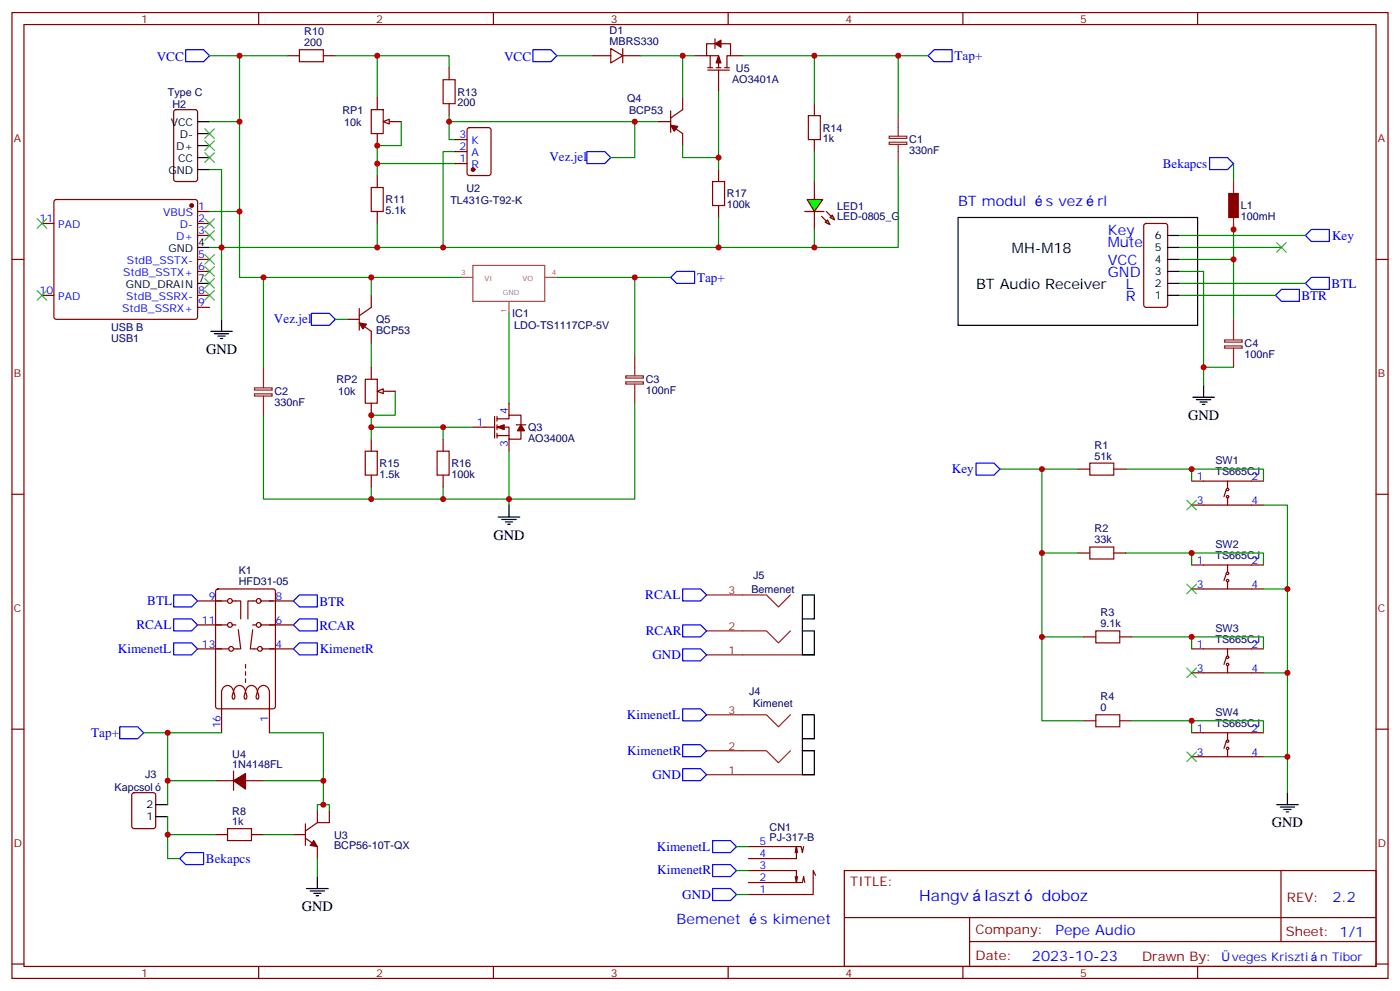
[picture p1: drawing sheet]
<svg xmlns="http://www.w3.org/2000/svg" width="412mm" height="292mm" viewBox="0 0 412 292" stroke-linecap="round" stroke-linejoin="round" font-family="sans-serif">
<g fill="none" stroke="#870000" stroke-width=".35">
<path d="M3.5 3.7h405.4v284.3h-405.4zM7.1 7.2h398.2v277.3h-398.2zM76.2 3.7v3.5M145.3 3.7v3.5M214.5 3.7v3.5M283.6 3.7v3.5M352.8 3.7v3.5M51.4 32.5l.5-.2h5.6l.7 .4v20l-.5 .7h-5.8l-.7-.4v-20zM16.1 58.9l.5-.2h40.9l.5 .2 .2 .5v33.9l-.2 .5-.5 .2h-40.9l-.5-.2-.2-.5v-33.9zM239.9 53.4v5.3M3.5 76.4h3.6M12.3 65.8h3.6"/>
<path d="M58.2 76.4h3.5M58.2 62.3h3.5M58.2 65.8h3.5M58.2 69.3h3.5M58.2 79.9h3.5M239.9 62.3v5.3M337.1 66l.5-.2h5.7l.6 .4 .1 23.6-.5 .6-5.9 .1-.6-.5-.1-23.5zM405.3 76.4h3.6M12.3 87h3.6M58.2 87h3.5M58.2 90.5h3.5M317.5 138.1h3.5"/>
<path d="M328.1 138.1h3.5M3.5 145.5h3.6M351 141.6h21.2M351 148.7h21.2M361.2 144.1l-.7 2.1M361.6 146.6v2.1M361.6 141.6v2.2M405.3 145.5h3.6M58.2 176.9h8.8M63.7 173.6l.5-.2h16.2l.7 .4v34.2l-.4 .6-16.5 .1-.6-.5-.1-34.1zM68.4 176.9h2.5v5.3M75.5 176.9h-2.5v5.3"/>
<path d="M76.9 176.9h9.5M317.5 162.8h3.5M328.1 162.8h3.5M351 166.3h21.2M351 173.4h21.2M361.2 168.8l-.7 2.1M361.6 171.3v2.1M361.6 166.3v2.2M58.2 191h9.2M58.2 184h8.8M68.4 184h1.1M70.2 185.4l.7 5.6h-2.1"/>
<path d="M72.3 195.6v1.1M72.3 197.7v1.1M72.3 199.8v1.1M74.4 185.4l-.7 5.6h2.1M74.4 184h1.1M76.9 184h9.5M77.3 191h9.1M319.3 187.5h3.5M329.8 187.5h3.6M351 191h21.2M351 198.1h21.2M361.2 193.5l-.7 2.1"/>
<path d="M361.6 196v2.1M361.6 191v2.1M3.5 214.7h3.6M68.8 203.9a1.78 1.78 0 0 0-1.7-2.1 1.78 1.78 0 0 0-1.8 1.9v12M68.8 203.7a1.5 1.5 0 0 1 0 2.1h-.2a1.85 1.85 0 0 1 .2-2.1zM68.8 203.7a1.77 1.77 0 0 1 1.8-1.9 1.77 1.77 0 0 1 1.7 2M72.3 203.7a1.5 1.5 0 0 1 0 2.1h-.2a1.85 1.85 0 0 1 .2-2.1zM72.3 203.7a1.77 1.77 0 0 1 1.8-1.9 1.77 1.77 0 0 1 1.7 2M75.8 203.7a1.77 1.77 0 0 1 1.8-1.9 1.77 1.77 0 0 1 1.8 1.9v12M75.8 203.7a1.5 1.5 0 0 1 0 2.1h-.2a1.85 1.85 0 0 1 .2-2.1zM319.3 212.2h3.5M329.8 212.2h3.6"/>
<path d="M351 215.7h21.2M361.2 218.2l-.7 2.1M361.6 215.7v2.1M405.3 214.7h3.6M39 233.6l.5-.2h5.7l.6 .4 .1 9.4-.5 .7h-5.9l-.6-.4-.1-9.4zM63.5 229.8h5.3M68.8 227v5.7M72.3 229.8h5.3M93.5 238.7v3.5M97 238.7v3.5h-3.5l-3.5 2.5M351 222.8h21.2M361.6 220.7v2.1"/>
<path d="M63.5 245.7h3.5M74.1 245.7h3.5M86.4 245.7h3.6M90 242.5v6.4M90 246.8l3.5 2.4v3.6M220.5 259.8h15.9l.3-1.7 .4 1.7M220.5 256.3h14.1v3.5l.3-1.7M220.5 249.2h15.5l.4 1.8 .3-1.8M234.2 251l.4-1.8v3.6h-14.1M234.2 258.1l.4 1.7M234.6 249.2l.3 1.8M240.2 257.7l-.7-1.4v7h-19"/>
<path d="M248.7 256.3h156.6v28.2h-156.6zM377.3 256.3v20.9M248.7 270.1h156.5M285.6 277.2h119.6M285.6 270.1v14.2M3.5 283.8h3.6M76.2 284.5v3.5M145.3 284.5v3.5M214.5 284.5v3.5M283.6 284.5v3.5M352.8 284.5v3.5M405.3 283.8h3.6"/>
<circle cx="361.6" cy="144.1" r=".35"/>
<circle cx="361.6" cy="146.2" r=".35"/>
<circle cx="67.7" cy="176.9" r=".71"/>
<circle cx="76.2" cy="176.9" r=".71"/>
<circle cx="361.6" cy="168.8" r=".35"/>
<circle cx="361.6" cy="170.9" r=".35"/>
<circle cx="67.7" cy="184" r=".71"/>
<circle cx="68.1" cy="191" r=".71"/>
<circle cx="76.2" cy="184" r=".71"/>
<circle cx="76.6" cy="191" r=".71"/>
<circle cx="361.6" cy="195.6" r=".35"/>
<circle cx="361.6" cy="193.5" r=".35"/>
<circle cx="361.6" cy="218.2" r=".35"/>
<circle cx="361.6" cy="220.3" r=".35"/>
</g>
<g fill="none" stroke="#000" stroke-width=".35">
<path d="M58.2 35.8h3.5M58.2 39.3h3.5M58.2 42.9h3.5M58.2 46.4h3.5M58.2 49.9h3.5M58.2 72.8h3.5M282.2 64h70.6v31.8h-70.6zM344 79.9h3.5M344 76.4h3.5M344 72.8h3.5M344 69.3h3.5M58.2 83.4h3.5"/>
<path d="M62.1 97.5h6.3M63.1 98.2h4.3M64.2 99h2.1M64.9 99.7h.7M65.3 94v3.5M344 87h3.5M344 83.4h3.5M351.4 116.9h6.3M352.4 117.7h4.3M353.5 118.4h2.1M354.2 119.1h.7M354.5 113.4v3.5"/>
<path d="M236.4 175.2h3.5v7h-3.5zM236.4 185.7h3.5v7.1h-3.5zM236.4 182.2v3.5M236.4 210.4h3.5v7.1h-3.5zM236.4 217.5v3.5M45.9 236.9h3.5M236.4 221h3.5v7.1h-3.5zM376.1 236.9h6.3M377.1 237.6h4.3M378.2 238.3h2.1M378.9 239h.7M379.2 233.4v3.5"/>
<path d="M45.9 240.4h3.5M93.5 258.1v3.5M90.3 261.6h6.4M91.4 262.3h4.2M92.4 263h2.1M93.1 263.7h.7"/>
</g>
<g fill="none" stroke="#008700" stroke-width=".35">
<path d="M61.7 16.4h8.9v19.4M61.7 35.8h8.9v26.5h-8.9M61.7 49.9h3.6v22.9h-3.6M363.4 48.2v5.2M347.5 79.9h7v33.5M347.5 72.8h30M347.5 69.3h37M363.4 65.8v10.6h-15.9M363.4 76.4v17.6M347.5 83.4h37M347.5 87h28.2M354.5 108.1h8.9"/>
<path d="M294.6 138.1h22.9M306.9 138.1v24.7h10.6M331.6 138.1h40.6v3.5M351 138.1v3.5M372.2 148.7h7v84.7M306.9 162.8v24.7h12.4M331.6 162.8h40.6v3.5M351 162.8v3.5M372.2 173.4h7M306.9 187.5v24.7h12.4M333.4 187.5h38.8v3.5M351 187.5v3.5"/>
<path d="M372.2 198.1h7M42.3 215.7h23M49.4 215.7v21.2M79.4 215.7h15.8v21.2M333.4 212.2h38.8v3.5M351 212.2v3.5M49.4 229.8h14.1M77.6 229.8h17.6M93.5 238.7v-1.8h3.5v1.8M372.2 222.8h7M49.4 240.4v5.3h14.1M77.6 245.7h8.8"/>
<path d="M93.5 252.8v5.3M217 256.3h3.5M217 249.2h3.5M217 263.3h3.5"/>
</g>
<g fill="none" stroke="#3c3" stroke-width=".35">
<path d="M60.3 37.9l2.8 2.8M63.1 37.9l-2.8 2.8M60.3 41.5l2.8 2.8M60.3 45l2.8 2.8M63.1 41.5l-2.8 2.8M63.1 45l-2.8 2.8M10.9 64.4l2.9 2.8M13.8 64.4l-2.9 2.8M60.3 75l2.8 2.8M60.3 78.5l2.8 2.8M60.3 67.9l2.8 2.8M60.3 64.4l2.8 2.8"/>
<path d="M63.1 75l-2.8 2.8M63.1 78.5l-2.8 2.8M63.1 67.9l-2.8 2.8M63.1 64.4l-2.8 2.8M376.1 71.4l2.8 2.9M378.9 71.4l-2.8 2.9M10.9 85.5l2.9 2.9M13.8 85.5l-2.9 2.9M60.3 85.5l2.8 2.9M60.3 82l2.8 2.8M63.1 85.5l-2.8 2.9M63.1 82l-2.8 2.8"/>
<path d="M349.6 147.3l2.8 2.8M352.4 147.3l-2.8 2.8M349.6 172l2.8 2.8M352.4 172l-2.8 2.8M349.6 196.7l2.8 2.8M352.4 196.7l-2.8 2.8M349.6 221.4l2.8 2.8M352.4 221.4l-2.8 2.8"/>
</g>
<g fill="none" stroke="#00f" stroke-width=".35">
<path d="M54.7 14.6h5.3l1.7 1.8-1.7 1.8h-5.3zM275.2 14.6h5.3v3.6h-5.3l-1.8-1.8zM356.3 46.4h5.3l1.8 1.8-1.8 1.7h-5.3zM384.5 69.3l1.8-1.7h5.3v3.5h-5.3zM375.7 87l1.8-1.8h5.3v3.5h-5.3zM384.5 83.4l1.8-1.7h5.3v3.5h-5.3zM287.5 136.3h5.3l1.8 1.8-1.8 1.8h-5.3zM51.2 175.2h5.2l1.8 1.7-1.8 1.8h-5.2zM86.4 176.9l1.8-1.7h5.3v3.5h-5.3zM201.1 173.4h5.3l1.7 1.8-1.7 1.7h-5.3zM51.2 189.3h5.2l1.8 1.7-1.8 1.8h-5.2zM51.2 182.2h5.2l1.8 1.8-1.8 1.7h-5.2z"/>
<path d="M86.4 191l1.8-1.7h5.3v3.5h-5.3zM86.4 184l1.8-1.8h5.3v3.5h-5.3zM201.1 191h5.3l1.7 1.8-1.7 1.8h-5.3zM201.1 184h5.3l1.7 1.7-1.7 1.8h-5.3zM35.3 214h5.3l1.7 1.7-1.7 1.8h-5.3zM201.1 219.3h5.3l1.7 1.7-1.7 1.8h-5.3zM201.1 208.7h5.3l1.7 1.7-1.7 1.8h-5.3zM201.1 226.3h5.3l1.7 1.8-1.7 1.7h-5.3zM209.9 247.5h5.3l1.8 1.7-1.8 1.8h-5.3zM209.9 254.5h5.3l1.8 1.8-1.8 1.8h-5.3zM209.9 261.6h5.3l1.8 1.7-1.8 1.8h-5.3z"/>
</g>
<path d="M321 136.3h7.1v3.6h-7.1zM321 161h7.1v3.6h-7.1zM322.8 185.7h7v3.6h-7zM322.8 210.4h7v3.6h-7zM67 243.9h7.1v3.6h-7.1z" fill="none" stroke="#a10000" stroke-width=".35"/>
<g fill="#870000" stroke="#870000" stroke-width=".35">
<path d="M92.4 247.5l1.1 1.7-2.1-.3z"/>
<path d="M68.8 229.8l3.5-2.1v4.6z"/>
<circle cx="56.4" cy="60.5" r=".53"/>
</g>
<g fill="none" stroke="#8c2424" stroke-width=".35">
<path d="M363.4 53.4v3.6M363.4 64v3.6M363.4 94v6M75 114.2h5.2v.6h-5.2zM75 116h5.2v.6h-5.2zM77.6 108.1v6M77.6 116.6v5.6M184.3 110.7h5.2v.6h-5.2zM184.3 112.4h5.2v.7h-5.2zM187 104.6v6M187 113.1v5.6M360.7 100.1h5.2v.6h-5.2z"/>
<path d="M360.7 101.8h5.2v.7h-5.2zM363.4 102.5v5.6M208.1 175.2h17.7l3.5 3.5 3.5-3.5M208.1 185.7h17.7l3.5 3.6 3.5-3.6M208.1 192.8h31.8M208.1 210.4h17.7l3.5 3.6 3.5-3.6M208.1 221h17.7l3.5 3.5 3.5-3.5M208.1 228.1h31.8"/>
</g>
<path d="M361.9 57h2.9v7h-2.9z" fill="#a10000" stroke="#a10000" stroke-width=".35"/>
<path d="M139.3 78.1h21.2v10.6h-21.2zM135.8 81.7h3.5M149.9 88.8v3.5M160.6 81.7h3.4" fill="none" stroke="#a64a4a" stroke-width=".35"/>
<g fill="#0f0" stroke="#870000" stroke-width=".35">
<path d="M243.8 64.7l.7 1.4-1.4-.7z"/>
<path d="M244.5 64l.7-.7 .7 1.4z"/>
</g>
<g fill="#870000" stroke="#870000" stroke-width=".35">
<path d="M242 63.7l1.4 1.4z"/>
<path d="M243.4 62.3l1.4 1.4z"/>
</g>
<path d="M237.1 62.3h5.6z" fill="#f00" stroke="#870000" stroke-width=".35"/>
<path d="M237.8 58.7h4.6l-2.5 3.6z" fill="#0f0" stroke="#870000" stroke-width=".35"/>
<path d="M157 14.6h5.3l1.7 1.8-1.7 1.8h-5.3zM172.9 44.6h5.3l1.7 1.8-1.7 1.8h-5.3zM91.7 92.3h5.3l1.8 1.7-1.8 1.8h-5.3zM197.6 81.7l1.7-1.8h5.3v3.5h-5.3zM52.9 252.8l1.8-1.8h5.3v3.5h-5.3z" fill="none" stroke="#00f" stroke-width=".35"/>
<g fill="none" stroke="#008700" stroke-width=".35">
<path d="M70.6 16.4h14.1M98.8 16.4h12.3v12.4M111.1 16.4h21.2v3.5M164 16.4h10.6M188.7 16.4h15.9M201.1 16.4v12.4M218.7 16.4h54.7M239.9 16.4v14.1M264.6 16.4v17.6M118.2 35.8v7.1h-7.1v5.3h23M132.3 34v7.1h1.8M132.3 35.8h61.7"/>
<path d="M187 35.8v10.6h-7.1M211.7 27v22.9M111.1 48.2v3.5M134.1 44.6h-3.6v28.2h-19.4M201.1 42.9v3.5h10.6M239.9 44.6v8.8M264.6 48.2v24.6h-134.1M70.6 62.3v19.4h65.2M111.1 65.8v7h-45.8v21.2M211.7 64v8.8M239.9 67.6v5.2M77.6 81.7v26.4"/>
<path d="M98.8 94h3.5M109.4 81.7v5.3M149.9 92.3v26.4M164 81.7h23v22.9M187 81.7h10.6M109.4 101.1v7M187 118.7v28.2h-77.6v-3.5M77.6 122.2v24.7h31.8M130.5 125.8v3.5M149.9 132.8v15.9M130.5 143.4v3.5M49.4 245.7v7.1h3.5"/>
</g>
<path d="M264.6 34v6M261.9 40.1h5.2v.6h-5.2zM261.9 41.9h5.2v.6h-5.2zM264.6 42.5v5.7" fill="none" stroke="#8c2424" stroke-width=".35"/>
<g fill="none" stroke="#870000" stroke-width=".35">
<path d="M84.7 16.4h3.5M95.2 16.4h3.6M132.3 19.9v3.6M174.6 16.4h5.3M179.9 14.3l3.5 2.1-3.5 2.1zM183.4 16.4h5.3M183.4 14.3v4.2M204.6 16.4h3.5M208.5 19.9h1.4M209.2 16.4v3.5M210.6 11.5v2.8M211 19.9h1.4"/>
<path d="M211.7 12.9h-3.6v3.5h3.6v3.5M212.4 12.9h2.8v3.5h-1.1v3.5M213.4 19.9h1.4M215.2 16.4h3.5M109.4 32.3h3.5v7h-3.5zM111.1 28.8v3.5M111.1 39.3v3.6M114.7 35.8h3.5M132.3 30.5v3.5M137.8 37.8l.5-.2h5.6l.7 .4v13l-.4 .6-5.9 .1-.7-.5v-12.9zM194 35.8h3.6M197.6 36.9l3.5 2.4v3.6"/>
<path d="M197.6 32.6v6.4M201.1 28.8v3.5l-3.5 2.4M208.5 20.6h6.3M211.7 20.6v6.4M239.9 30.5v3.5M111.1 51.7v3.5M134.1 48.2h3.5M134.1 44.6h3.5M134.1 41.1h3.5M211.7 49.9v3.5M239.9 41.1v3.5M111.1 62.3v3.5"/>
<path d="M211.7 60.5v3.5M102.3 94h3.5M105.8 95.1l3.6 2.4v3.6M105.8 90.8v6.4M109.4 87v3.5l-3.6 2.5M149.9 118.7v3.5M109.4 129.3v3.5M109.4 139.9v3.5M130.5 129.3v3.5M130.5 139.9v3.5M139.3 125.8h6.4M145.7 122.6v6.3"/>
<path d="M146.4 123.3h3.5v-1.1h3.6v2.9M146.4 125.8h3.5v3.5h3.6v-2.5M146.4 128.2h3.5M146.4 122.6v1.4M146.4 125.1v1.4M146.4 127.5v1.4M149.9 129.3v3.5M152 125.1h2.9"/>
</g>
<g fill="#870000" stroke="#870000" stroke-width=".35">
<path d="M146.4 125.8l2.1-.7v1.4z"/>
<path d="M153.5 125.1l1 1.7h-2.1z"/>
<path d="M210.6 12.9l1.8-1.1v2.1z"/>
<path d="M211.7 16.4l.7 2.1h-1.4z"/>
<path d="M197.6 36.9l2.1 .3-1.1 1.4z"/>
<path d="M105.8 95.1l2.1 .3-1 1.4z"/>
<circle cx="139.3" cy="49.9" r=".53"/>
</g>
<path d="M88.2 14.6h7v3.6h-7zM130.5 23.5h3.6v7h-3.6zM238.1 34h3.6v7.1h-3.6zM109.4 55.2h3.5v7.1h-3.5zM209.9 53.4h3.5v7.1h-3.5zM107.6 132.8h3.5v7.1h-3.5zM128.8 132.8h3.5v7.1h-3.5z" fill="none" stroke="#a10000" stroke-width=".35"/>
<path d="M146.8 152.2h6.3M147.8 152.9h4.2M148.9 153.6h2.1M149.6 154.3h.7M149.9 148.7v3.5" fill="none" stroke="#000" stroke-width=".35"/>
<path d="M112.9 35.8l1.8-.7v1.4z" fill="#f0f0f0" stroke="#870000" stroke-width=".35"/>
<path d="M116.4 115.2v7h-7v3.6h29.9M109.4 125.8v3.5" fill="none" stroke="#008700" stroke-width=".35"/>
<path d="M107.6 111.7h3.5v7h-3.5zM109.4 108.1v3.6M109.4 118.7v3.5M112.9 115.2h3.5" fill="none" stroke="#870000" stroke-width=".35"/>
<path d="M111.1 115.2l1.8-.7v1.4z" fill="#f0f0f0" stroke="#870000" stroke-width=".35"/>
<g fill="#c00">
<circle cx="363.4" cy="76.4" r=".88"/>
<circle cx="306.9" cy="138.1" r=".88"/>
<circle cx="306.9" cy="162.8" r=".88"/>
<circle cx="306.9" cy="187.5" r=".88"/>
<circle cx="351" cy="138.1" r=".88"/>
<circle cx="351" cy="162.8" r=".88"/>
<circle cx="351" cy="187.5" r=".88"/>
<circle cx="351" cy="212.2" r=".88"/>
<circle cx="379.2" cy="173.4" r=".88"/>
<circle cx="379.2" cy="198.1" r=".88"/>
<circle cx="379.2" cy="222.8" r=".88"/>
<circle cx="354.5" cy="108.1" r=".88"/>
<circle cx="95.3" cy="236.9" r=".88"/>
<circle cx="49.4" cy="215.7" r=".88"/>
<circle cx="49.4" cy="229.8" r=".88"/>
<circle cx="95.3" cy="229.8" r=".88"/>
<circle cx="49.4" cy="245.7" r=".88"/>
<circle cx="70.6" cy="35.8" r=".88"/>
<circle cx="65.3" cy="72.8" r=".88"/>
<circle cx="70.6" cy="16.4" r=".88"/>
<circle cx="111.1" cy="72.8" r=".88"/>
<circle cx="111.1" cy="16.4" r=".88"/>
<circle cx="111.1" cy="48.2" r=".88"/>
<circle cx="132.3" cy="35.8" r=".88"/>
<circle cx="149.9" cy="146.9" r=".88"/>
<circle cx="109.4" cy="146.9" r=".88"/>
<circle cx="130.5" cy="146.9" r=".88"/>
<circle cx="187" cy="81.7" r=".88"/>
<circle cx="211.7" cy="46.4" r=".88"/>
<circle cx="187" cy="35.8" r=".88"/>
<circle cx="130.5" cy="72.8" r=".88"/>
<circle cx="239.9" cy="16.4" r=".88"/>
<circle cx="239.9" cy="72.8" r=".88"/>
<circle cx="211.7" cy="72.8" r=".88"/>
<circle cx="264.6" cy="16.4" r=".88"/>
<circle cx="201.1" cy="16.4" r=".88"/>
<circle cx="70.6" cy="62.3" r=".88"/>
<circle cx="109.4" cy="81.7" r=".88"/>
<circle cx="77.6" cy="81.7" r=".88"/>
<circle cx="363.4" cy="67.6" r=".88"/>
<circle cx="111.1" cy="42.9" r=".88"/>
<circle cx="130.5" cy="125.8" r=".88"/>
<circle cx="109.4" cy="125.8" r=".88"/>
<circle cx="109.4" cy="122.2" r=".88"/>
</g>
<g font-size="4.6" fill="#00f">
<text x="270.8" y="265.3">Hangv</text>
<text x="290" y="265.3">laszt</text>
<text x="306.9" y="265.3">doboz</text>
</g>
<g font-size="4.2" fill="#00f">
<text x="282.2" y="60.5">BT modul</text>
<text x="308.1" y="60.5">s vez</text>
<text x="323.3" y="60.5">rl</text>
<text x="326.3" y="69.3">Key</text>
<text x="326.3" y="72.8">Mute</text>
<text x="326.3" y="78.1">VCC</text>
<text x="326.3" y="81.7">GND</text>
<text x="331.6" y="85.2">L</text>
<text x="331.6" y="88.7">R</text>
<text x="392.5" y="265.6">2.2</text>
<text x="199.3" y="272.2">Bemenet</text>
<text x="224" y="272.2">s kimenet</text>
<text x="310.9" y="275.1">Pepe Audio</text>
<text x="304" y="282.9">2023-10-23</text>
</g>
<g font-size="4.2">
<text x="298.1" y="74.6">MH-M18</text>
<text x="287.5" y="85.2">BT Audio Receiver</text>
<text x="60.7" y="104.2">GND</text>
<text x="350" y="123.6">GND</text>
<text x="145.4" y="158.9">GND</text>
<text x="374.7" y="243.6">GND</text>
<text x="88.9" y="268.3">GND</text>
</g>
<g font-size="3.9" fill="#00f">
<text x="46.2" y="17.8">VCC</text>
<text x="148.5" y="17.8">VCC</text>
<text x="281.2" y="17.7">Tap+</text>
<text x="161.8" y="47.5">Vez.jel</text>
<text x="342.5" y="49.4">Bekapcs</text>
<text x="392.4" y="70.6">Key</text>
<text x="205.3" y="83">Tap+</text>
<text x="383.4" y="88.3">BTR</text>
<text x="392.2" y="84.8">BTL</text>
<text x="80.7" y="95.1">Vez.jel</text>
<text x="280.4" y="139.3">Key</text>
<text x="43.4" y="178">BTL</text>
<text x="94.1" y="178.3">BTR</text>
<text x="190.1" y="176.4">RCAL</text>
<text x="40.2" y="185.2">RCAL</text>
<text x="94.1" y="185.3">RCAR</text>
<text x="190.2" y="186.9">RCAR</text>
<text x="34.7" y="192.2">KimenetL</text>
<text x="94.2" y="192.3">KimenetR</text>
<text x="192.2" y="194.1">GND</text>
<text x="184.7" y="211.6">KimenetL</text>
<text x="26.9" y="216.9">Tap+</text>
<text x="184.8" y="222.2">KimenetR</text>
<text x="192.2" y="229.4">GND</text>
<text x="193.5" y="250.4">KimenetL</text>
<text x="60.7" y="254.1">Bekapcs</text>
<text x="193.6" y="257.4">KimenetR</text>
<text x="201" y="264.7">GND</text>
</g>
<g font-size="3.9" fill="#800">
<text x="250.5" y="260.9">TITLE:</text>
<text x="379.1" y="265.6">REV:</text>
<text x="287.4" y="275.1">Company:</text>
<text x="378.7" y="275.7">Sheet: 1/1</text>
<text x="287.4" y="282.8">Date:</text>
<text x="336.4" y="282.8">Drawn By:</text>
</g>
<g font-size="3.5" fill="#00f">
<text x="362.9" y="282.8">veges Kriszti</text>
<text x="388.9" y="282.8">n Tibor</text>
</g>
<g font-size="3.2" fill="#800">
<text x="41.6" y="6.7">1</text>
<text x="110.8" y="6.7">2</text>
<text x="179.9" y="6.7">3</text>
<text x="249.1" y="6.7">4</text>
<text x="318.2" y="6.7">5</text>
<text x="4.1" y="41.8">A</text>
<text x="405.9" y="41.8">A</text>
<text x="4.1" y="110.9">B</text>
<text x="405.9" y="110.9">B</text>
<text x="4.1" y="180.1">C</text>
<text x="405.9" y="180.1">C</text>
<text x="4.1" y="249.2">D</text>
<text x="405.9" y="249.2">D</text>
<text x="41.6" y="287.5">1</text>
<text x="110.8" y="287.5">2</text>
<text x="179.9" y="287.5">3</text>
<text x="249.1" y="287.5">4</text>
<text x="318.2" y="287.5">5</text>
</g>
<g font-size="3.2" fill="#000080">
<text x="89.6" y="10.4">R10</text>
<text x="179.6" y="10">D1</text>
<text x="89.6" y="13.6">200</text>
<text x="179.6" y="13.2">MBRS330</text>
<text x="216.8" y="21.1">U5</text>
<text x="49.4" y="28.1">Type C</text>
<text x="134.8" y="28.1">R13</text>
<text x="184.8" y="29.9">Q4</text>
<text x="215.7" y="24.5">AO3401A</text>
<text x="50.8" y="31.7">H2</text>
<text x="100.9" y="33.4">RP1</text>
<text x="134.8" y="31.3">200</text>
<text x="185.3" y="33.4">BCP53</text>
<text x="101.4" y="37">10k</text>
<text x="242.4" y="41.9">1k</text>
<text x="242.4" y="38.7">R14</text>
<text x="267.8" y="45.3">330nF</text>
<text x="267.8" y="42.2">C1</text>
<text x="113.6" y="59.9">R11</text>
<text x="132.7" y="59.9">TL431G-T92-K</text>
<text x="137.4" y="56.4">U2</text>
<text x="214.1" y="58.1">R17</text>
<text x="113.6" y="63.1">5.1k</text>
<text x="214.1" y="61.3">100k</text>
<text x="246.6" y="64.8">LED-0805_G</text>
<text x="246.6" y="61.7">LED1</text>
<text x="365.5" y="64.7">100mH</text>
<text x="365.5" y="61.6">L1</text>
<text x="110.8" y="95.2">Q5</text>
<text x="150.9" y="93.4">IC1</text>
<text x="32.7" y="97.5">USB B</text>
<text x="32.7" y="100.7">USB1</text>
<text x="110.8" y="98.3">BCP53</text>
<text x="151.5" y="97">LDO-TS1117CP-5V</text>
<text x="366.6" y="105.3">100nF</text>
<text x="366.6" y="102.1">C4</text>
<text x="99.1" y="112.8">RP2</text>
<text x="190.2" y="112.7">C3</text>
<text x="80.9" y="119.4">330nF</text>
<text x="80.9" y="116.2">C2</text>
<text x="99.6" y="116.3">10k</text>
<text x="190.2" y="115.9">100nF</text>
<text x="155.6" y="130.1">AO3400A</text>
<text x="155.6" y="126.9">Q3</text>
<text x="111.8" y="137.5">R15</text>
<text x="133" y="137.5">R16</text>
<text x="322.4" y="135.3">51k</text>
<text x="322.5" y="132.1">R1</text>
<text x="358" y="136.7">SW1</text>
<text x="111.8" y="140.7">1.5k</text>
<text x="133" y="140.7">100k</text>
<text x="358" y="139.9">TS665CJ</text>
<text x="322.4" y="160">33k</text>
<text x="322.5" y="156.8">R2</text>
<text x="358" y="161.4">SW2</text>
<text x="358" y="164.6">TS665CJ</text>
<text x="70.3" y="172.3">HFD31-05</text>
<text x="70.3" y="169.1">K1</text>
<text x="221.8" y="170.4">J5</text>
<text x="221.4" y="174.5">Bemenet</text>
<text x="324.2" y="184.7">9.1k</text>
<text x="324.2" y="181.5">R3</text>
<text x="358" y="189.3">TS665CJ</text>
<text x="358" y="186.1">SW3</text>
<text x="220.6" y="204.5">J4</text>
<text x="221.9" y="208.1">Kimenet</text>
<text x="324.2" y="209.4">0</text>
<text x="324.2" y="206.2">R4</text>
<text x="358" y="214">TS665CJ</text>
<text x="358" y="210.8">SW4</text>
<text x="68.4" y="226">1N4148FL</text>
<text x="68.4" y="223">U4</text>
<text x="33.7" y="232.7">Kapcsol</text>
<text x="42.7" y="229.1">J3</text>
<text x="68.4" y="239.9">R8</text>
<text x="68.4" y="242.9">1k</text>
<text x="226.7" y="244.5">CN1</text>
<text x="98.4" y="250">BCP56-10T-QX</text>
<text x="98.4" y="246.9">U3</text>
<text x="226.7" y="247.5">PJ-317-B</text>
</g>
<g font-size="3.2">
<text x="50.3" y="37.2">VCC</text>
<text x="53" y="40.7">D-</text>
<text x="51.9" y="44.3">D+</text>
<text x="52.5" y="47.8">CC</text>
<text x="49.6" y="51.3">GND</text>
<text x="340.2" y="70.4">6</text>
<text x="49.6" y="74.3">GND</text>
<text x="58.4" y="72.5">4</text>
<text x="340.2" y="77.4">4</text>
<text x="340.2" y="73.9">5</text>
<text x="58.4" y="83.1">7</text>
<text x="340.2" y="81">3</text>
<text x="37.1" y="84.8">GND_DRAIN</text>
<text x="340.2" y="88">1</text>
<text x="340.2" y="84.5">2</text>
<text x="43.1" y="237.9">2</text>
<text x="43.1" y="241.5">1</text>
</g>
<g font-size="3.2" fill="#00f">
<text x="135.4" y="40.7">3</text>
<text x="135.4" y="47.8">1</text>
<text x="135.4" y="44.3">2</text>
<text x="138.9" y="46">A</text>
<text x="138.9" y="42.5">K</text>
<text x="138.9" y="49.6">R</text>
<text x="11.7" y="65.4">11</text>
<text x="48.1" y="63.7">VBUS</text>
<text x="58.4" y="61.9">1</text>
<text x="58.4" y="65.4">2</text>
<text x="17.2" y="67.2">PAD</text>
<text x="51.9" y="70.7">D+</text>
<text x="53" y="67.2">D-</text>
<text x="58.4" y="69">3</text>
<text x="37.4" y="77.8">StdB_SSTX-</text>
<text x="58.4" y="76">5</text>
<text x="36.3" y="81.3">StdB_SSTX+</text>
<text x="58.4" y="79.6">6</text>
<text x="11.7" y="86.6">10</text>
<text x="17.2" y="88.4">PAD</text>
<text x="37.2" y="88.4">StdB_SSRX-</text>
<text x="58.4" y="86.6">8</text>
<text x="36" y="91.9">StdB_SSRX+</text>
<text x="58.4" y="90.1">9</text>
<text x="140.5" y="125.4">1</text>
<text x="149.6" y="121.9" transform="rotate(-90 149.6 121.9)">4</text>
<text x="149.6" y="131.7" transform="rotate(-90 149.6 131.7)">3</text>
<text x="352.5" y="141.3">1</text>
<text x="368.7" y="141.3">2</text>
<text x="352.5" y="148.3">3</text>
<text x="368.7" y="148.3">4</text>
<text x="352.5" y="166">1</text>
<text x="368.7" y="166">2</text>
<text x="352.5" y="173">3</text>
<text x="368.7" y="173">4</text>
<text x="61.5" y="176.6">9</text>
<text x="81.1" y="176.6">8</text>
<text x="59.5" y="183.6">11</text>
<text x="81.1" y="183.6">6</text>
<text x="59.5" y="190.7">13</text>
<text x="81.1" y="190.7">4</text>
<text x="352.5" y="190.7">1</text>
<text x="368.7" y="190.7">2</text>
<text x="352.5" y="197.7">3</text>
<text x="368.7" y="197.7">4</text>
<text x="64.9" y="214.5" transform="rotate(-90 64.9 214.5)">16</text>
<text x="79" y="212.4" transform="rotate(-90 79 212.4)">1</text>
<text x="352.5" y="215.4">1</text>
<text x="368.7" y="215.4">2</text>
<text x="352.5" y="222.4">3</text>
<text x="368.7" y="222.4">4</text>
<text x="223.8" y="248.9">5</text>
<text x="223.8" y="255.9">3</text>
<text x="223.8" y="252.4">4</text>
<text x="223.8" y="259.5">2</text>
<text x="223.8" y="263">1</text>
</g>
<g font-size="3.2" fill="#8d2323">
<text x="214.6" y="174.8">3</text>
<text x="214.6" y="185.4">2</text>
<text x="214.6" y="192.4">1</text>
<text x="214.6" y="210.1">3</text>
<text x="214.6" y="220.7">2</text>
<text x="214.6" y="227.7">1</text>
</g>
<g font-size="2.1" fill="#a54b4b">
<text x="135.8" y="81">3</text>
<text x="142.7" y="82.7">VI</text>
<text x="153.9" y="82.7">VO</text>
<text x="162.6" y="81">4</text>
<text x="149.2" y="92.2" transform="rotate(-90 149.2 92.2)">1</text>
</g>
<text font-size="2.1" fill="#838383" x="148.2" y="87">GND</text>
</svg>
